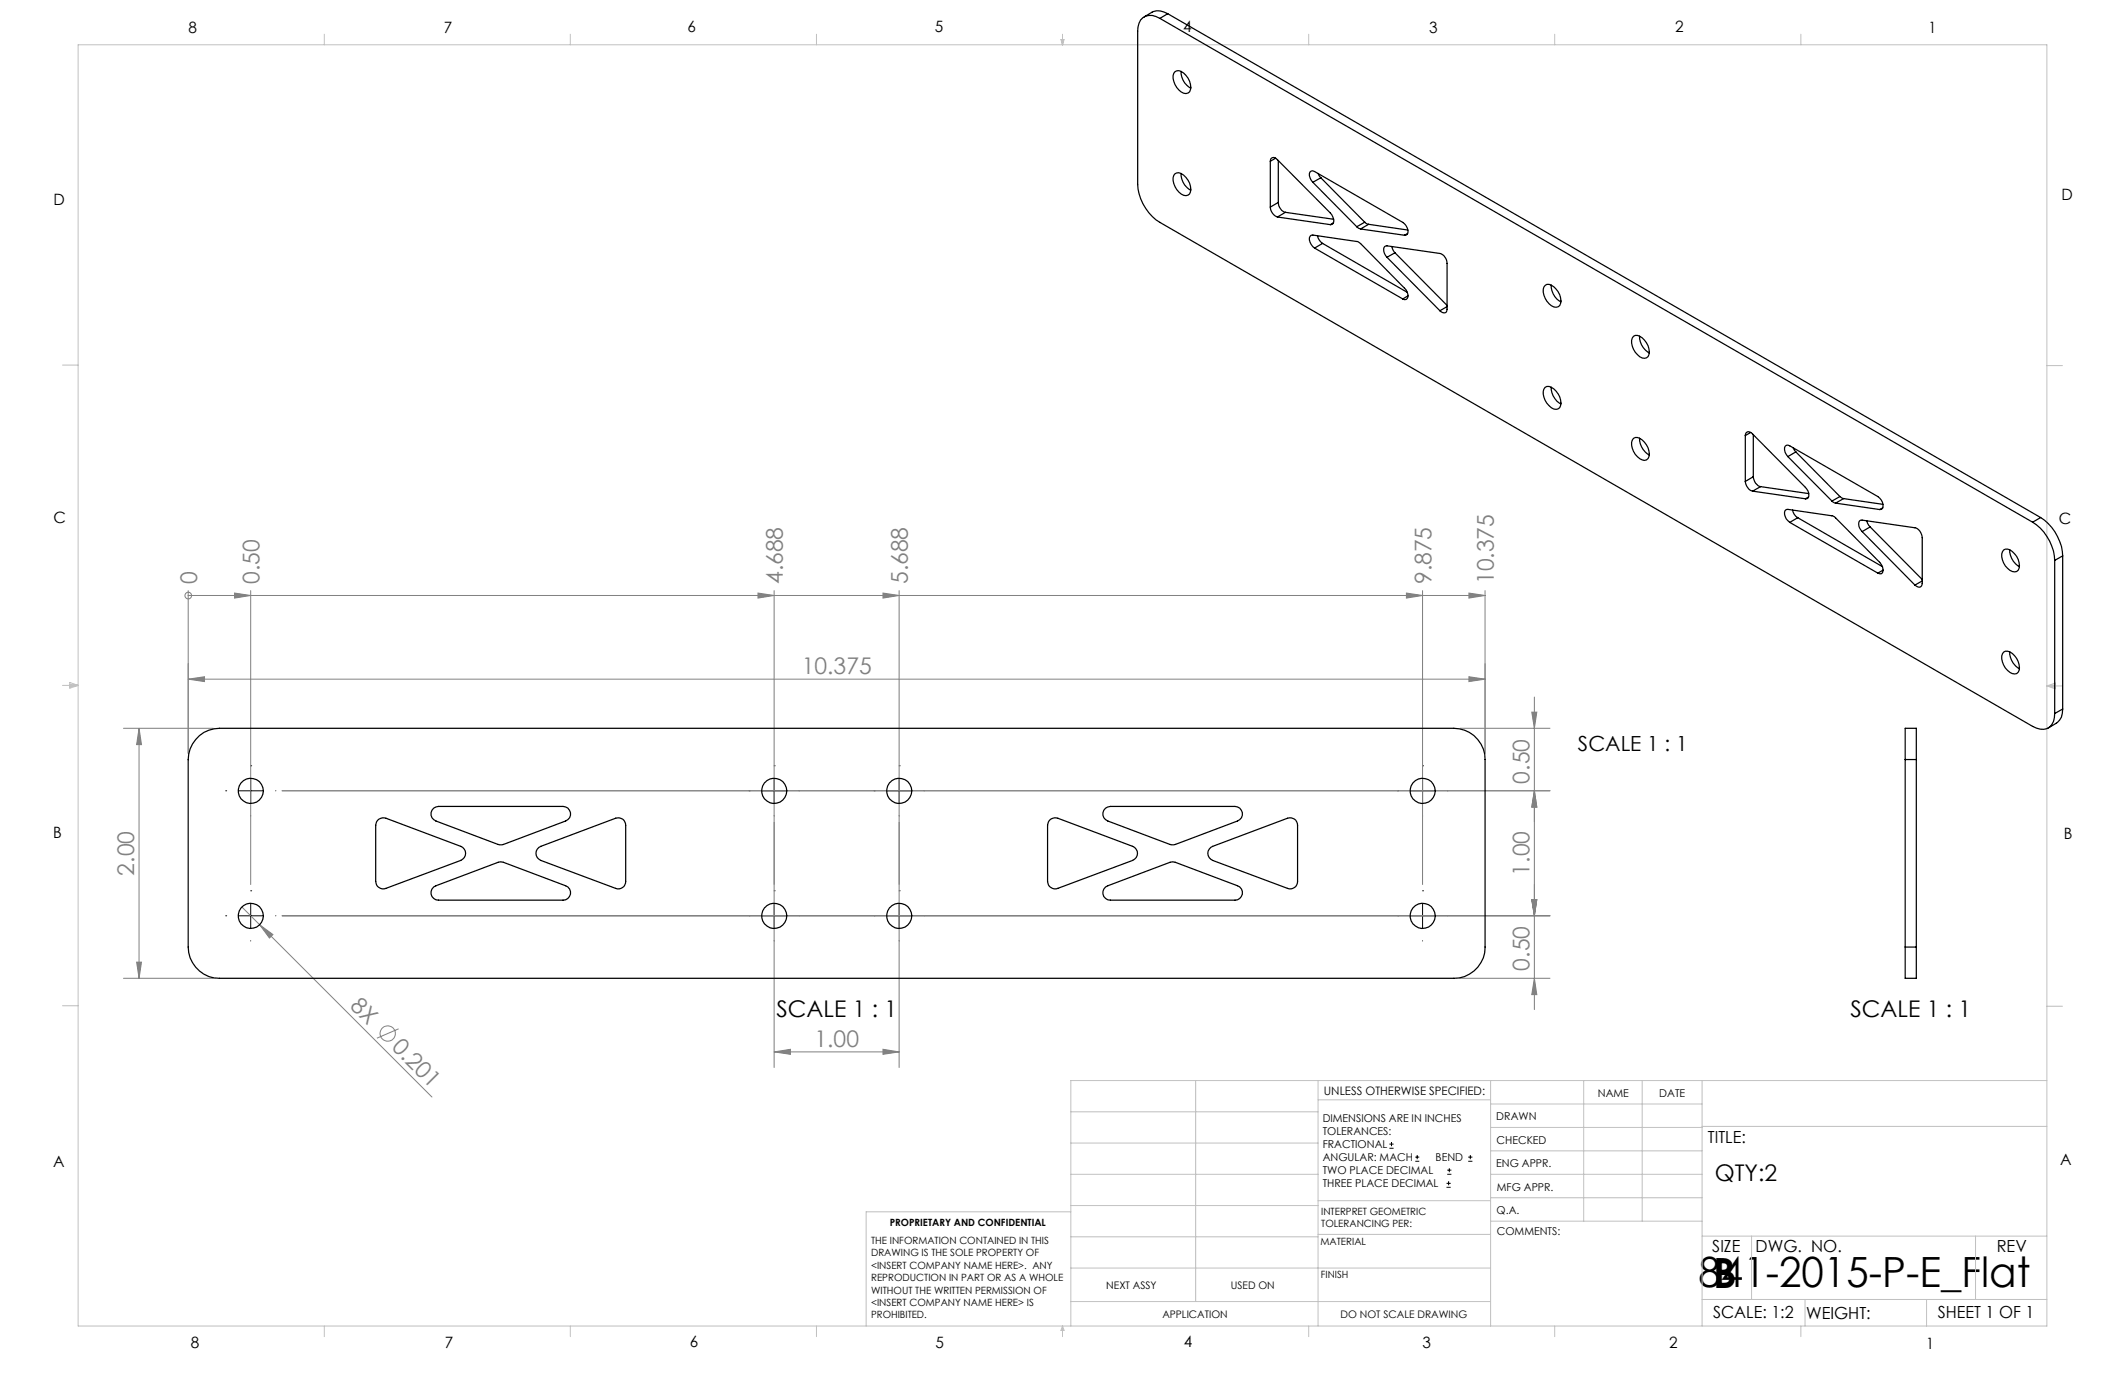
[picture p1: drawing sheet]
<svg xmlns="http://www.w3.org/2000/svg" width="432mm" height="279mm" viewBox="0 0 432 279" stroke-linecap="round" stroke-linejoin="round" font-family="sans-serif">
<g fill="none" stroke="#808080" stroke-width=".2">
<path d="M38.2 138l3.4-.5v1zM38.2 121h.1M38.2 120v33.1M38.2 121h263.6M38.2 138h263.6M47.7 120.5l3.2 .5-3.2 .5zM50.9 120v59.7M154 120.5l3.3 .5-3.3 .5zM157.3 120v96.9M179.4 120.5l3.3 .5-3.3 .5zM182.7 120v96.9M285.8 120.5l3.3 .5-3.3 .5z"/>
<path d="M289.1 120v59.7M298.5 120.5l3.3 .5-3.3 .5zM298.5 137.5l3.3 .5-3.3 .5zM301.8 120v33.1M25.1 148h18.2M28.3 148l.5 3.3h-1zM28.3 148v50.8M296.7 148h18.3M311.3 144.7h1l-.5 3.3zM311.8 141.6v25.4M57.3 160.7h257.7M311.8 160.7l.5 3.3h-1z"/>
<path d="M311.8 160.7v44.4M25.1 198.8h18.2M27.8 195.5h1l-.5 3.3zM49.1 184.3l3.7 3.6M52.8 187.9l2.7 2-.7 .7zM52.8 187.9l35 35M57.3 186.1h257.7M296.7 198.8h18.3M311.3 182.8h1l-.5 3.3zM311.8 198.8l.5 3.3h-1zM81 209.1l-4.4 1.9M157.3 213.7l3.3-.5v1z"/>
<path d="M157.3 213.7h25.4M179.4 213.2l3.3 .5-3.3 .5z"/>
<circle cx="38.3" cy="121" r=".68"/>
<circle cx="78.8" cy="210" r="1.55"/>
</g>
<g fill="none" stroke="#000" stroke-width=".2">
<path d="M50.9 155.6h.1M50.9 158.2v5M157.3 155.6h.1M157.3 158.2v5M182.7 155.6h.1M182.7 158.2v5M289.1 155.6h.1M289.1 158.2v5M45.9 160.7h.1M48.4 160.7h5.1M50.9 165.8h.1M56 160.7h.1"/>
<path d="M152.2 160.7h.1M154.8 160.7h5M157.3 165.8h.1M162.4 160.7h.1M177.6 160.7h.1M180.2 160.7h5M182.7 165.8h.1M187.8 160.7h.1M284 160.7h.1M286.5 160.7h5.1M289.1 165.8h.1M294.1 160.7h.1"/>
<path d="M45.9 186.1h.1M48.4 186.1h5.1M50.9 181h.1M50.9 183.6v5M50.9 191.2h.1M56 186.1h.1M152.2 186.1h.1M154.8 186.1h5M157.3 181h.1M157.3 183.6v5M157.3 191.2h.1M162.4 186.1h.1"/>
<path d="M177.6 186.1h.1M180.2 186.1h5M182.7 181h.1M182.7 183.6v5M182.7 191.2h.1M187.8 186.1h.1M284 186.1h.1M286.5 186.1h5.1M289.1 181h.1M289.1 183.6v5M289.1 191.2h.1M294.1 186.1h.1"/>
<path d="M282.3 233.3h.9M282.3 232.5h.9M282.8 232.1v.8M287.6 236h.8M287.6 235.1h.8M288 234.7v.8M294.1 238.6h.8M294.1 237.8h.8M294.5 237.4v.8M298.3 236h.9M298.3 235.1h.9M298.8 234.7v.8"/>
<path d="M293.9 241.3h.9M293.9 240.5h.9M294.4 240v.8"/>
</g>
<g fill="none" stroke="#c0c0c0" stroke-width=".2">
<path d="M15.9 9.1h400v260.4h-400zM65.9 6.9v2.2M115.9 6.9v2.2M165.9 6.9v2.2M215.6 8h.6l-.3 1.1zM215.7 8l.2 1.1M215.9 6.9v2.2M216 8l-.1 1.1M265.9 6.9v2.2M315.9 6.9v2.2M365.9 6.9v2.2M12.7 74.2h3.2"/>
<path d="M415.9 74.3h3.2M12.7 139.3h3.2M14.2 139.1l1.7 .2M14.2 138.7l1.7 .6-1.7 .5zM15.9 139.3l-1.7 .3M415.9 139.4h3.2M415.9 139.4l1.8-.6v1.2zM415.9 139.4l1.8 .3M417.7 139.2l-1.8 .2M12.7 204.4h3.2M243 219.6v44.9M267.8 219.6v49.9"/>
<path d="M302.9 219.6v49.9M321.8 219.6v28.5M333.7 219.6v28.5M345.9 219.6v49.9M415.9 204.5h3.2M415.9 219.6h-198.3v49.9M217.6 238.6h50.2M217.6 232.3h50.2M217.6 225.9h50.2M267.8 223.5h35.1M302.9 233.9h43M302.9 229.1h43"/>
<path d="M302.9 224.3h43M302.9 238.6h43M345.9 228.9h70M217.6 257.7h85.3M217.6 251.3h50.2M217.6 245h50.2M217.6 246.2h-41.6v23.3M267.8 250.8h35.1M267.8 244h35.1M302.9 248.1h43M302.9 243.4h43M345.9 251.2h70"/>
<path d="M355.9 251.2v12.9M401.4 251.2v12.9M65.9 269.5v2.1M115.9 269.5v2.1M165.9 269.5v2.1M215.9 269.5v2.1M215.9 269.5l.3 .8h-.6zM217.6 264.5h85.3M265.9 269.5v2.1M315.9 269.5v2.1M345.9 264.1h70M365.9 269.5v2.1"/>
<path d="M366.8 264.1v5.4M391.5 264.1v5.4"/>
</g>
<g fill="#808080">
<path d="M52.8 187.9l2.7 2-.7 .7z"/>
<path d="M47.7 120.5l3.2 .5-3.2 .5zM154 120.5l3.3 .5-3.3 .5zM179.4 120.5l3.3 .5-3.3 .5zM285.8 120.5l3.3 .5-3.3 .5zM298.5 120.5l3.3 .5-3.3 .5z"/>
<path d="M38.2 138l3.4-.5v1zM298.5 137.5l3.3 .5-3.3 .5zM157.3 213.7l3.3-.5v1zM179.4 213.2l3.3 .5-3.3 .5z"/>
<path d="M27.8 195.5h1l-.5 3.3zM28.3 148l.5 3.3h-1zM311.8 160.7l.5 3.3h-1zM311.3 144.7h1l-.5 3.3z"/>
<path d="M311.8 160.7l.5 3.3h-1zM311.3 182.8h1l-.5 3.3zM311.3 182.8h1l-.5 3.3zM311.8 198.8l.5 3.3h-1z"/>
</g>
<g fill="none" stroke="#000" stroke-width=".25">
<path d="M235.7 3.7a2.72 2.72 0 0 0-4.2 1l-.3 1.6v31.1a9.8 9.8 0 0 0 4.5 7.8l177.3 102.4a2.74 2.74 0 0 0 3.9-.4l.4-.6 .2-1.6M235.7 3.7l177.3 102.4M237.3 2.8a3.7 3.7 0 0 0-4.8 .6M237.3 2.8l-1.6 .9M237.3 2.8l177.4 102.4M238.8 14.6a1.33 1.33 0 0 1 1.7 .3 3.4 3.4 0 0 1 1.2 3.8 1.38 1.38 0 0 1-2.1-.4 3.5 3.5 0 0 1-1.1-3.4zM240 14.5a3.8 3.8 0 0 0 2 3.4M238.8 35.3a1.33 1.33 0 0 1 1.7 .3 3.4 3.4 0 0 1 1.2 3.8 1.38 1.38 0 0 1-2.1-.3 3.5 3.5 0 0 1-1.1-3.5zM240 35.2a3.8 3.8 0 0 0 2 3.5M258.1 32.8a.75 .75 0 0 1 .6-.8 .75 .75 0 0 1 .9 .5l11 11.1a1.32 1.32 0 0 1 0 2h-.3M258.1 32.8v9.3M259.2 32.1l-1.1 .7"/>
<path d="M259.8 32.6v8.5M266.8 37a1.51 1.51 0 0 1-.3-2.3l.6 .2 17.9 10.3a2.07 2.07 0 0 1 1 2.4l-.6 .2M266.8 37l8.9 9.1M267.8 35.2l.6 .9M268.4 36.1l-1.6 .9M268.4 36.1l8.9 9.1M258.1 42.1a2.26 2.26 0 0 0 1.5 2M259.6 44.1l10.7 1.5M259.8 41.1a2.15 2.15 0 0 0 1.4 2M259.8 41.1l-1.7 1M261.2 43.1l-1.6 1M261.2 43.1l9.8 1.5"/>
<path d="M267.1 50.4a2.07 2.07 0 0 1-.9-2.4l.6-.2 9.2 1.3 9.4 9.5a1.51 1.51 0 0 1 .3 2.3l-.7-.2M267.1 50.4l17.9 10.3M267.7 47.9a2.36 2.36 0 0 0 1 1.6M268.7 49.5l-1.6 .9M268.7 49.5l17.3 9.9M271 45.3l-.7 .3M275.7 46.1l.8 .4M276.5 46.5l8.9 1.3M277.3 45.2l.8 .4M277.3 45.2l-1.6 .9M278.1 45.6l-1.6 .9M278.1 45.6l8 1.1"/>
<path d="M281.8 52.3a1.85 1.85 0 0 1-.5-2.2l.5-.1 10.8 1.5a2.15 2.15 0 0 1 1.4 2v9.3a.75 .75 0 0 1-.5 .8 .75 .75 0 0 1-.9-.5M281.8 52.3l10.8 10.8M282.8 50.1l.7 1.3M283.5 51.4l-1.7 .9M283.5 51.4l10.5 10.7M286 47.4l-.6 .4M314 58a1.33 1.33 0 0 1 1.7 .3 3.4 3.4 0 0 1 1.2 3.8 1.38 1.38 0 0 1-2.1-.4 3.5 3.5 0 0 1-1.1-3.4zM315.2 57.9a3.8 3.8 0 0 0 2 3.4M286.1 60.1l-1.1 .6M294 62.3l-1.4 .8M314 78.7a1.63 1.63 0 0 1 2.2 .8 3.1 3.1 0 0 1 .7 3.3 1.37 1.37 0 0 1-2.1-.4 3.4 3.4 0 0 1-1.1-3.3zM315.2 78.7a3.8 3.8 0 0 0 2 3.4"/>
<path d="M331.9 68.3a1.63 1.63 0 0 1 2.3 .8 3.1 3.1 0 0 1 .7 3.4 1.37 1.37 0 0 1-2.2-.4 3.4 3.4 0 0 1-1-3.4zM333.2 68.3a3.8 3.8 0 0 0 1.9 3.4M331.9 89.1a1.63 1.63 0 0 1 2.3 .8 3.1 3.1 0 0 1 .7 3.3 1.14 1.14 0 0 1-1.7 0 3.6 3.6 0 0 1-1.5-3.8zM333.2 89a3.9 3.9 0 0 0 1.9 3.5M354.6 97.8a2.25 2.25 0 0 0 1.5 2M354.6 88.5a.76 .76 0 0 1 .6-.8 .76 .76 0 0 1 .9 .5l10.8 10.8a1.84 1.84 0 0 1 .5 2.2l-.5 .2M354.6 88.5v9.3M355.7 87.9l-1.1 .6M356.1 99.8l10.8 1.6M356.3 96.9a2.12 2.12 0 0 0 1.5 2M356.3 96.9l-1.7 .9M356.3 88.3v8.6"/>
<path d="M357.8 98.9l9.7 1.4M357.8 98.9l-1.7 .9M363.3 92.8a1.58 1.58 0 0 1-.3-2.3l.7 .1 17.9 10.3a2.06 2.06 0 0 1 .9 2.4l-.5 .2M363.3 92.8l9 9M364.3 91l.6 .8M364.9 91.8l-1.6 1M364.9 91.8l9 9.1M363.7 106.2a2.16 2.16 0 0 1-1-2.4l.6-.3 9.2 1.4 9.5 9.4a1.63 1.63 0 0 1 .3 2.3l-.7-.1M363.7 106.2l17.9 10.3M364.2 103.6a2.25 2.25 0 0 0 1.1 1.6M365.3 105.2l-1.6 1M365.3 105.2l17.2 9.9"/>
<path d="M367.5 101l-.6 .4M372.3 101.8l.7 .4M373 102.2l9 1.3M373.9 100.9l.7 .4M373.9 100.9l-1.6 .9M374.6 101.3l-1.6 .9M374.6 101.3l8 1.2M378.4 108a1.84 1.84 0 0 1-.5-2.2l.5-.1 10.7 1.5a2.12 2.12 0 0 1 1.5 2.1v9.5a.66 .66 0 0 1-.5 .5 .66 .66 0 0 1-.7-.2l-.3-.2M378.4 108l10.7 10.9M379.3 105.8l.2 .5 .5 .8M380 107.1l-1.6 .9M380 107.1l10.6 10.7"/>
<path d="M382.6 103.2l-.6 .3M382.7 115.9l-1.1 .6M390.6 118l-1.5 .9M407.1 111.8a1.63 1.63 0 0 1 2.3 .7 3.1 3.1 0 0 1 .7 3.4 1.38 1.38 0 0 1-2.1-.4 3.4 3.4 0 0 1-1.1-3.4zM408.4 111.7a3.9 3.9 0 0 0 2 3.4M413 106.1a9.9 9.9 0 0 1 4.5 7.8M414.7 105.2a9.9 9.9 0 0 1 4.4 7.8M414.7 105.2l-1.7 .9M417.5 113.9v31.1M419.1 113l-1.6 .9M419.1 113v31.1M407.1 132.5a1.65 1.65 0 0 1 2.3 .7 3.1 3.1 0 0 1 .7 3.4 1.38 1.38 0 0 1-2.1-.4 3.4 3.4 0 0 1-1.1-3.3z"/>
<path d="M408.4 132.5a3.9 3.9 0 0 0 2 3.4M40.5 149.5a6.4 6.4 0 0 1 4.1-1.5h250.8a6.3 6.3 0 0 1 6.4 6.3v38.1a6.3 6.3 0 0 1-6.4 6.4h-250.8a6.4 6.4 0 0 1-6.4-6.4v-38.1a6.4 6.4 0 0 1 2.3-4.8zM387.1 154.3v-6.3h2.3v6.3M387.1 154.3h2.3M387.1 154.3v38.1M389.4 154.3v38.1M419.1 144.1a3.1 3.1 0 0 1-1.3 2.9l-1.6 .9M419.1 144.1l-1.6 .9M76.7 166.7a1.69 1.69 0 0 1 1.7-.4l15.2 5.7a1.53 1.53 0 0 1 1 1.4 1.53 1.53 0 0 1-1 1.4l-15.2 5.7a1.55 1.55 0 0 1-2.1-1.4v-11.4zM88.1 164.2l1-.3h25.3a1.53 1.53 0 0 1 1.5 1.2 1.53 1.53 0 0 1-1 1.7l-12.9 4.9-.8-.1-12.6-4.8a1.52 1.52 0 0 1-.5-2.6zM109.5 172.2l15.6-5.9a1.51 1.51 0 0 1 2 1.4v11.4a1.51 1.51 0 0 1-2 1.4l-15.2-5.7a1.54 1.54 0 0 1-.4-2.6zM213.3 166.7a1.69 1.69 0 0 1 1.6-.4l15.3 5.7a1.53 1.53 0 0 1 .9 1.4 1.53 1.53 0 0 1-.9 1.4l-15.3 5.7a1.55 1.55 0 0 1-2-1.4v-11.4z"/>
<path d="M224.6 164.2l1-.3h25.3a1.53 1.53 0 0 1 1.5 1.2 1.53 1.53 0 0 1-.9 1.7l-13 4.9-.8-.1-12.6-4.8a1.52 1.52 0 0 1-.5-2.6zM246 172.2l15.6-5.9a1.51 1.51 0 0 1 2.1 1.4v11.4a1.51 1.51 0 0 1-2.1 1.4l-15.2-5.7a1.54 1.54 0 0 1-.4-2.6zM88.1 180.2l13.6-5.1 13.2 4.9a1.51 1.51 0 0 1 1 1.7 1.51 1.51 0 0 1-1.5 1.2h-25.3a1.51 1.51 0 0 1-1.4-1 1.51 1.51 0 0 1 .4-1.7zM224.6 180.2l13.7-5.1 13.2 4.9a1.51 1.51 0 0 1 .9 1.7 1.51 1.51 0 0 1-1.5 1.2h-25.3a1.51 1.51 0 0 1-1.4-1 1.51 1.51 0 0 1 .4-1.7zM387.1 192.4v6.4h2.3v-6.4M387.1 192.4h2.3"/>
<circle cx="51" cy="160.7" r="2.55"/>
<circle cx="157.3" cy="160.7" r="2.55"/>
<circle cx="182.7" cy="160.7" r="2.55"/>
<circle cx="289.1" cy="160.7" r="2.55"/>
<circle cx="51" cy="186.1" r="2.55"/>
<circle cx="157.3" cy="186.1" r="2.55"/>
<circle cx="182.7" cy="186.1" r="2.55"/>
<circle cx="289.1" cy="186.1" r="2.55"/>
</g>
<g font-size="8.5">
<text x="345.2" y="261.6">841-2015-P-E_Flat</text>
<text x="348.1" y="261.8">B</text>
</g>
<g font-size="4.7" fill="#808080">
<text x="40" y="118.7" transform="rotate(-90 40 118.7)">0</text>
<text x="52.7" y="118.7" transform="rotate(-90 52.7 118.7)">0.50</text>
<text x="159.1" y="118.7" transform="rotate(-90 159.1 118.7)">4.688</text>
<text x="184.5" y="118.7" transform="rotate(-90 184.5 118.7)">5.688</text>
<text x="290.9" y="118.7" transform="rotate(-90 290.9 118.7)">9.875</text>
<text x="303.6" y="118.7" transform="rotate(-90 303.6 118.7)">10.375</text>
<text x="162.9" y="137">10.375</text>
<text x="310.8" y="159.2" transform="rotate(-90 310.8 159.2)">0.50</text>
<text x="27.3" y="177.9" transform="rotate(-90 27.3 177.9)">2.00</text>
<text x="310.8" y="177.9" transform="rotate(-90 310.8 177.9)">1.00</text>
<text x="310.8" y="197.2" transform="rotate(-90 310.8 197.2)">0.50</text>
<text x="70.9" y="204.5" transform="rotate(45 70.9 204.5)">8X</text>
<text x="79.4" y="213" transform="rotate(45 79.4 213)">0.201</text>
<text x="165.5" y="212.7">1.00</text>
</g>
<g font-size="4.7">
<text x="157.8" y="206.6">SCALE 1 : 1</text>
<text x="376" y="206.6">SCALE 1 : 1</text>
<text x="348.4" y="239.9">QTY:2</text>
</g>
<text font-size="4.2" x="320.6" y="152.6">SCALE 1 : 1</text>
<g font-size="3.4">
<text x="347.1" y="232.3">TITLE:</text>
<text x="347.9" y="254.3">SIZE</text>
<text x="356.7" y="254.4">DWG. NO.</text>
<text x="405.7" y="254.5">REV</text>
<text x="348.1" y="267.9">SCALE: 1:2</text>
<text x="367" y="268">WEIGHT:</text>
<text x="393.8" y="267.9">SHEET 1 OF 1</text>
</g>
<g font-size="3.2">
<text x="38.3" y="6.7">8</text>
<text x="90.2" y="6.7">7</text>
<text x="139.7" y="6.5">6</text>
<text x="190" y="6.5">5</text>
<text x="240.4" y="6.5">4</text>
<text x="290.4" y="6.7">3</text>
<text x="340.4" y="6.5">2</text>
<text x="391.9" y="6.7">1</text>
<text x="10.9" y="41.6">D</text>
<text x="418.9" y="40.7">D</text>
<text x="10.9" y="106.3">C</text>
<text x="418.4" y="106.4">C</text>
<text x="10.8" y="170.2">B</text>
<text x="419.4" y="170.6">B</text>
<text x="10.8" y="237.2">A</text>
<text x="418.6" y="236.8">A</text>
<text x="38.8" y="273.8">8</text>
<text x="90.4" y="273.8">7</text>
<text x="140.2" y="273.8">6</text>
<text x="190.1" y="273.9">5</text>
<text x="240.5" y="273.8">4</text>
<text x="289" y="273.9">3</text>
<text x="339.1" y="273.8">2</text>
<text x="391.4" y="274.1">1</text>
</g>
<text font-size="2.4" x="269" y="222.4">UNLESS OTHERWISE SPECIFIED:</text>
<g font-size="2.2">
<text x="268.8" y="228">DIMENSIONS ARE IN INCHES</text>
<text x="304.1" y="227.7">DRAWN</text>
<text x="324.7" y="222.9">NAME</text>
<text x="337.2" y="222.9">DATE</text>
<text x="268.8" y="230.6">TOLERANCES:</text>
<text x="268.8" y="233.3">FRACTIONAL</text>
<text x="304.1" y="232.6">CHECKED</text>
<text x="268.8" y="236">ANGULAR: MACH</text>
<text x="268.8" y="238.6">TWO PLACE DECIMAL</text>
<text x="291.7" y="236">BEND</text>
<text x="304" y="237.2">ENG APPR.</text>
<text x="268.8" y="241.3">THREE PLACE DECIMAL</text>
<text x="304.2" y="241.9">MFG APPR.</text>
<text x="304.1" y="246.7">Q.A.</text>
<text x="304.1" y="250.9">COMMENTS:</text>
</g>
<g font-size="2.1">
<text x="224.8" y="262">NEXT ASSY</text>
<text x="250.1" y="261.9">USED ON</text>
<text x="236.2" y="267.8">APPLICATION</text>
<text x="272.4" y="267.8">DO NOT SCALE DRAWING</text>
</g>
<g font-size="2">
<text x="180.8" y="249.2">PROPRIETARY AND CONFIDENTIAL</text>
<text x="268.5" y="246.8">INTERPRET GEOMETRIC</text>
<text x="268.5" y="249.4">TOLERANCING PER:</text>
<text x="177" y="252.8">THE INFORMATION CONTAINED IN THIS</text>
<text x="177" y="255.3">DRAWING IS THE SOLE PROPERTY OF</text>
<text x="177" y="257.8">&lt;INSERT COMPANY NAME HERE&gt;. ANY</text>
<text x="268.3" y="252.9">MATERIAL</text>
<text x="177" y="260.3">REPRODUCTION IN PART OR AS A WHOLE</text>
<text x="177" y="262.9">WITHOUT THE WRITTEN PERMISSION OF</text>
<text x="268.4" y="259.7">FINISH</text>
<text x="177" y="265.4">&lt;INSERT COMPANY NAME HERE&gt; IS</text>
<text x="177" y="267.9">PROHIBITED.</text>
</g>
</svg>
